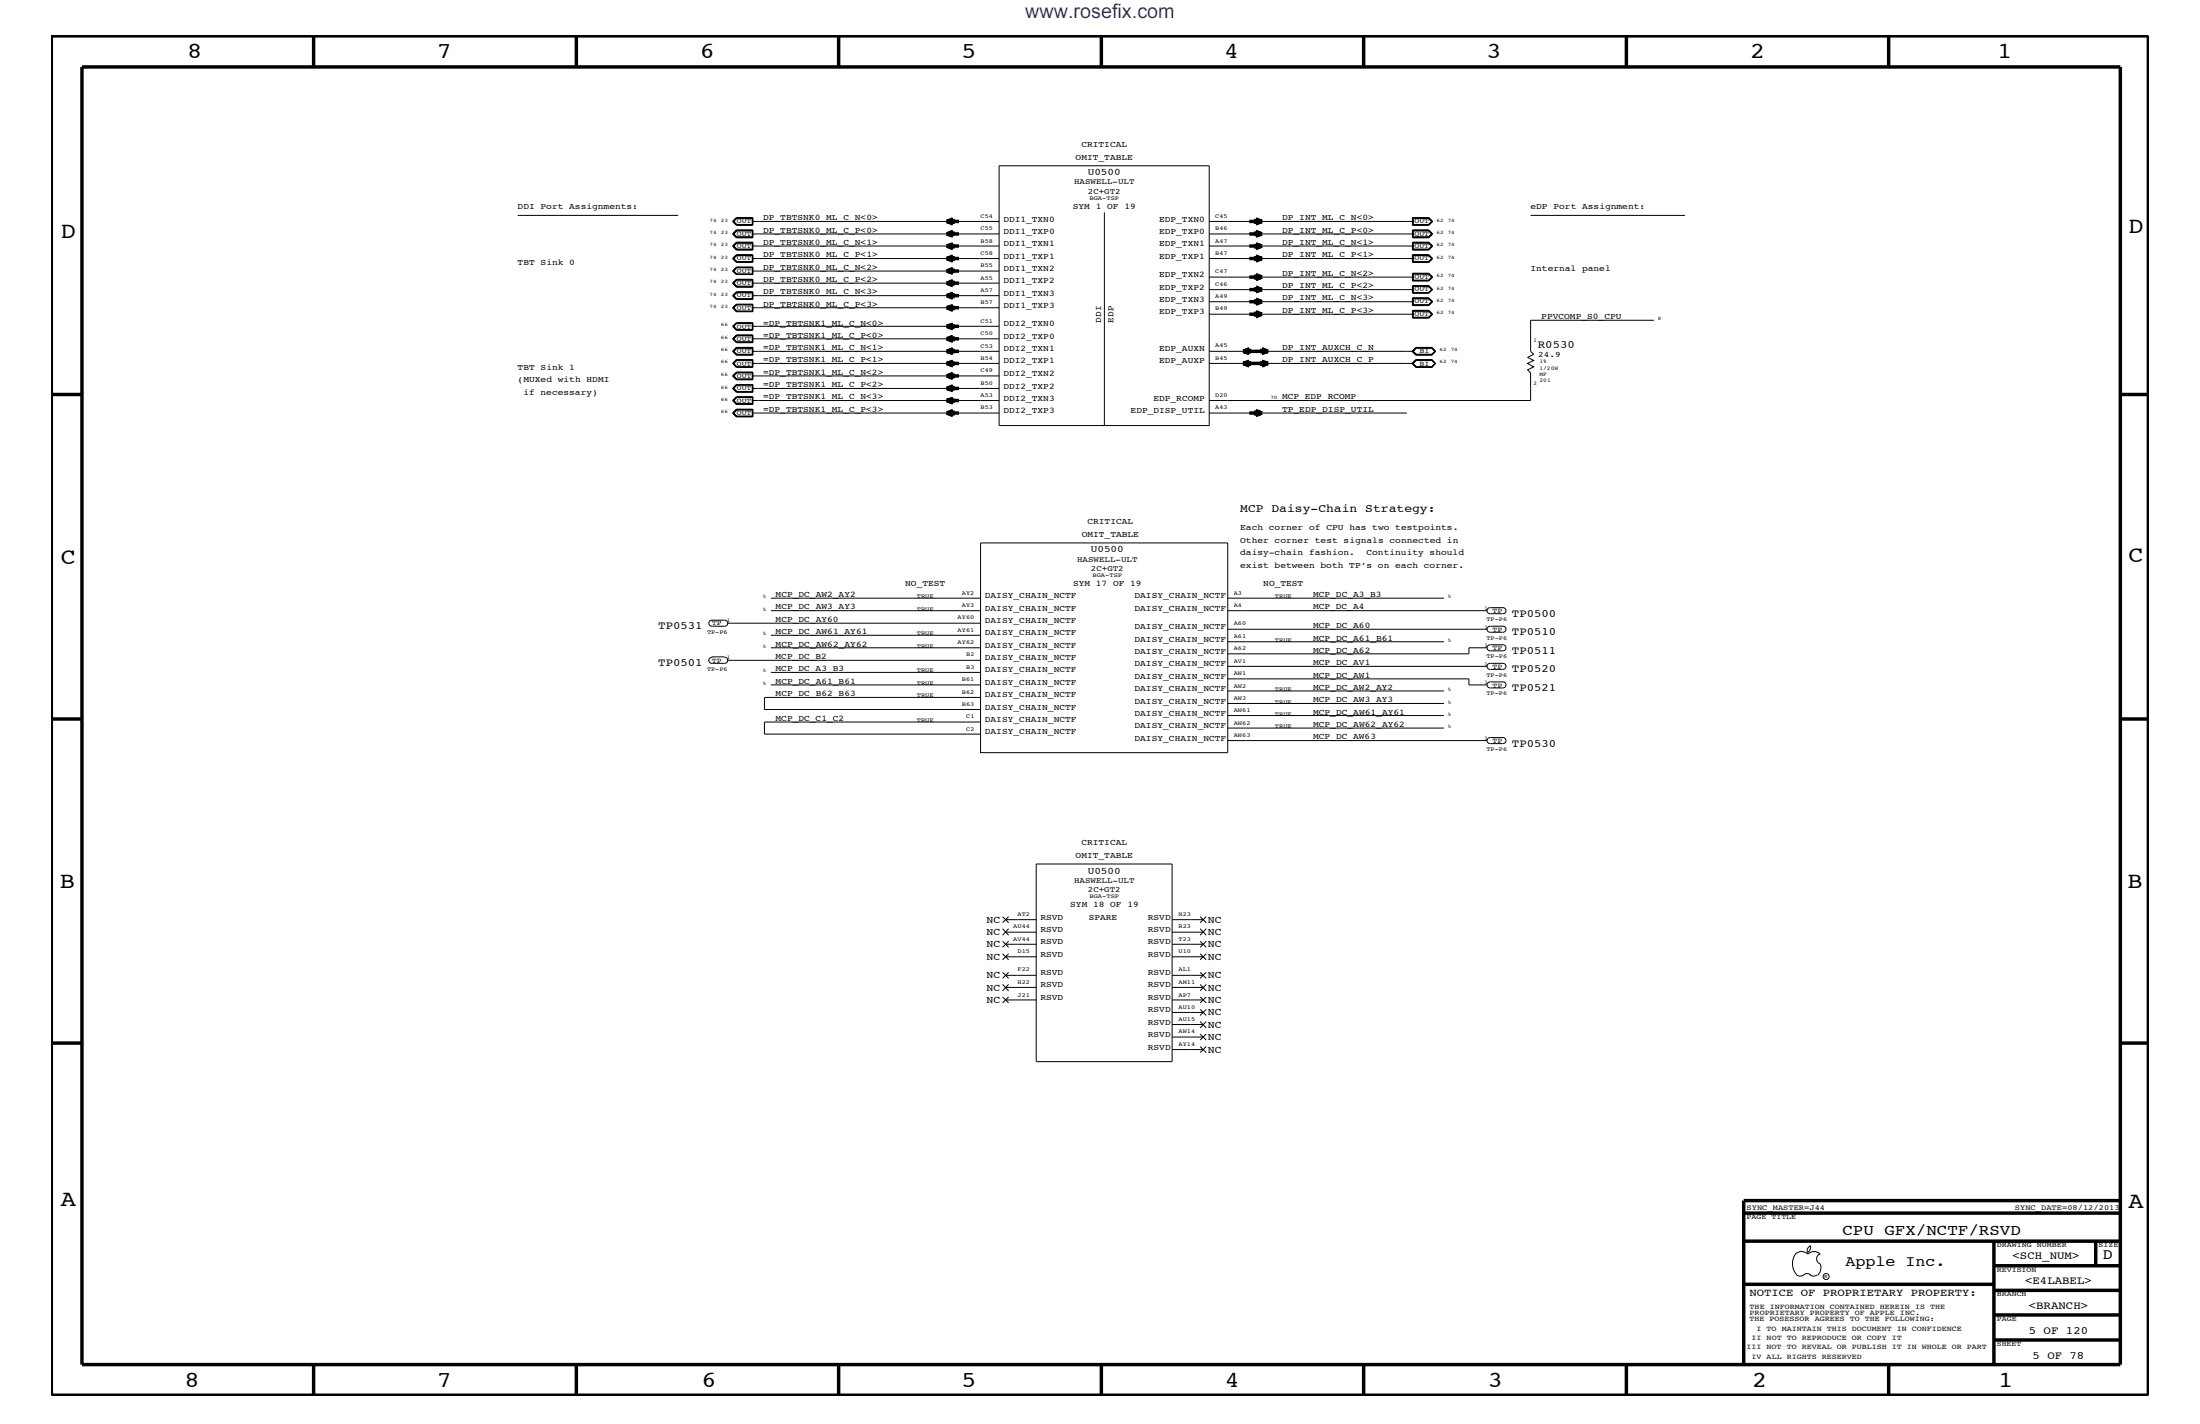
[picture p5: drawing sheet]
<svg xmlns="http://www.w3.org/2000/svg" width="432mm" height="279mm" viewBox="0 0 432 279" stroke-linecap="round" stroke-linejoin="round" font-family="sans-serif">
<g fill="none" stroke="#000" stroke-width=".2">
<path d="M196.1 32.5h41.2v51h-41.2zM101.6 42.3h31.5M143.8 48.3l.7-.8h3.3v1.5h-3.3zM143.9 48.3l.7-.6h3.1v1.3h-3.1zM144.5 45.1h3.3v1.6h-3.3l-.7-.8zM144.5 52.4h3.3v1.5h-3.3M144.5 54.8h3.3v1.5h-3.3l-.7-.7zM144.5 59.7h3.3v1.4h-3.3M144.5 42.7h3.3v1.5h-3.3l-.7-.8zM144.5 50h3.3v1.5h-3.3l-.7-.8zM144.5 57.2h3.3v1.6h-3.3l-.7-.8zM144.5 59.7l-.7 .7 .7 .7"/>
<path d="M144.5 52.4l-.7 .8 .7 .7M144.5 45.1l-.6 .8 .6 .7h3.3M144.5 59.7l-.6 .7 .6 .7M144.5 52.4l-.6 .8 .6 .7M144.6 42.8l-.7 .6 .7 .7M144.6 59.8l-.7 .6 .7 .7M144.6 57.3l-.7 .7 .7 .7M144.6 52.5l-.7 .7 .7 .6M144.6 50.1l-.7 .6 .7 .7M144.6 59.8l-.6 .6 .6 .7M144.6 52.5l-.6 .7 .6 .6M144.6 47.7l-.6 .6 .6 .6h3.1"/>
<path d="M144.6 45.2h3.1v1.3h-3.1l-.7-.6zM144.6 52.5h3.1v1.3h-3.1M144.6 59.8h3.1v1.3h-3.1M147.7 42.9h-3.1l-.6 .5 .6 .6h3.1M147.7 57.4h-3.1l-.6 .6 .6 .6h3.1M147.7 55h-3.1l-.6 .6 .6 .5h3.1M147.7 50.1h-3.1l-.6 .6 .6 .6h3.1M147.7 45.3h-3.1l-.6 .6 .6 .6M147.7 43.4h48.4M147.7 45.9h48.4M147.7 48.3h48.4M147.7 50.7h48.4"/>
<path d="M147.7 58h48.4M147.7 53.2h48.4M147.7 55.6h48.4M147.7 42.8v1.3M147.7 50.1v1.3M147.7 54.9v1.3h-3.1l-.7-.6 .7-.7M147.7 57.3v1.4M147.8 42.8h-3.3l-.6 .6 .6 .7h3.3M147.8 47.6h-3.3l-.6 .7 .6 .7M147.8 50.1h-3.3l-.6 .6 .6 .7h3.3M147.8 57.3h-3.3l-.6 .7 .6 .7h3.3M147.8 54.9h-3.3l-.6 .7 .6 .7"/>
<path d="M216.8 41.7v41.8M237.3 43.4h40.1M237.3 45.9h40.1M237.3 48.3h40.1M237.3 50.7h40.1M237.3 54.4h40.1M237.3 56.8h40.1M237.3 59.2h40.1M277.2 42.7h3.2l.8 .7-.8 .8h-3.2zM277.2 45.1h3.2l.8 .8-.8 .8h-3.2zM277.2 47.5h3.2l.8 .8-.8 .7h-3.2zM277.2 50h3.2l.8 .7-.8 .8h-3.2z"/>
<path d="M277.2 53.6h3.2l.8 .8-.8 .7h-3.2zM277.2 58.4h3.2l.8 .8-.8 .8h-3.2zM277.3 45.2h3.1l.6 .7M277.3 47.7h3.1l.6 .6M277.3 56.1h3.1l.6 .7M277.3 45.1v1.5h3.1l.7-.7-.7-.8M277.3 56.1v1.4M277.4 42.9h2.9l.7 .5-.7 .6h-2.9zM277.4 47.7v1.2h2.9l.7-.6M277.4 50.1h2.9l.7 .6-.7 .6h-2.9zM277.4 53.8h2.9l.7 .6-.7 .6h-2.9zM277.4 56.1v1.3"/>
<path d="M277.4 58.6h2.9l.7 .6-.7 .6h-2.9zM280.3 47.7l.7 .6M280.3 56.1l.7 .7M280.4 56.1h-3.2v1.4h3.2M280.4 42.8h-3.1v1.3h3.1M280.4 49l.7-.7-.7-.7h-3.1v1.4M280.4 50.1h-3.1v1.3h3.1M280.4 53.7h-3.1v1.3h3.1M280.4 58.5h-3.1v1.4h3.1M280.4 56.1l.8 .7-.8 .7M280.4 42.8l.7 .6-.7 .7M280.4 50.1l.7 .6-.7 .7"/>
<path d="M280.4 53.7l.7 .7-.7 .6M280.4 56.1l.7 .7-.7 .7M280.4 58.5l.7 .7-.7 .7M280.4 42.8l.6 .6M280.4 50.1l.6 .6M280.4 53.7l.6 .7M280.4 58.5l.6 .7M281 43.4l-.6 .7M281 45.9l-.6 .6h-3.1M281 48.3l-.6 .7h-3.1M281 50.7l-.6 .7M281 54.4l-.6 .6"/>
<path d="M281 56.8l-.6 .6h-3.1M281 59.2l-.6 .7M281 45.9l-.7 .6M281 56.8l-.7 .6M281 45.9l-.7-.6h-2.9v1.2M300.4 42.3h30.3M143.8 73.8l.7-.8h3.3v1.5h-3.3zM143.8 76.2l.7-.7h3.3v1.5h-3.3zM143.9 68.9l.7-.6h3.1v1.2h-3.1zM143.9 78.6l.7-.6h3.1v1.3h-3.1zM144.5 63.3h3.3v1.5h-3.3M144.5 68.2h3.3v1.5h-3.3l-.7-.8z"/>
<path d="M144.5 70.5h3.3v1.6h-3.3l-.7-.8zM144.5 77.8h3.3v1.5h-3.3l-.7-.7zM144.5 65.7h3.3v1.5h-3.3l-.7-.7zM144.5 63.3l-.7 .7 .7 .8M144.5 63.3l-.6 .7 .6 .8M144.5 68.2l-.6 .7 .6 .7h3.3M144.5 75.5l-.6 .7 .6 .7h3.3M144.6 63.4l-.7 .6 .7 .7M144.6 65.8l-.7 .7 .7 .7M144.6 75.5l-.7 .7 .7 .6M144.6 73.1l-.7 .7 .7 .6M144.6 70.7l-.7 .6 .7 .7"/>
<path d="M144.6 78l-.6 .6 .6 .6h3.1M144.6 63.4l-.6 .6 .6 .7M144.6 75.5l-.6 .7 .6 .6M144.6 70.7l-.6 .6 .6 .7M144.6 63.4h3.1v1.3h-3.1M144.6 70.7h3.1v1.3h-3.1M144.6 75.5h3.1v1.3h-3.1M147.7 65.9h-3.1l-.6 .6 .6 .6h3.1M147.7 68.3h-3.1l-.6 .6 .6 .6M147.7 73.2h-3.1l-.6 .6 .6 .6h3.1M147.7 78.6h48.4M147.7 68.9h48.4"/>
<path d="M147.7 71.3h48.4M147.7 66.5h48.4M147.7 60.4h48.4M147.7 64h48.4M147.7 73.8h48.4M147.7 76.2h48.4M147.7 65.8v1.4M147.7 73.1v1.3M147.8 77.9h-3.3l-.6 .7 .6 .7M147.8 65.8h-3.3l-.6 .7 .6 .7h3.3M147.8 73.1h-3.3l-.6 .7 .6 .6h3.3M147.8 70.6h-3.3l-.6 .7 .6 .8"/>
<path d="M237.3 61.7h40.1M237.3 68.9h40.1M237.3 71.3h40.1M277.1 71.3l.8-.8h3.1l.8 .8-.8 .8h-3.1zM277.2 60.9h3.2l.8 .8-.8 .7h-3.2zM277.4 61.1h2.9l.7 .6-.7 .5h-2.9zM277.9 68.2l-.7 .7 .7 .7h3.1l.7-.7M277.9 68.2h3.1l.8 .7-.8 .8h-3.1l-.8-.8zM277.9 68.2h3.1l.7 .7M278 70.7h3l.7 .6M278 68.3h3l.6 .6-.6 .6h-3l-.6-.6zM278 70.7h3l.6 .6-.6 .7h-3"/>
<path d="M278 70.7l-.7 .6 .7 .7M278 70.7l-.6 .6 .6 .7M280.4 61h-3.1v1.3h3.1M280.4 61l.7 .7-.7 .6M280.4 61l.6 .7M281 61.7l-.6 .6M281.7 71.3l-.7 .8h-3.1M281.7 68.9l-.7-.6h-3l-.7 .6 .7 .6M281.7 71.3l-.7-.7h-3.1l-.7 .7 .7 .8M281.7 68.9l-.7 .6h-3M281.7 71.3l-.7 .7h-3M324.6 62.8h-24.2v6.1l.6 .6-1.2 .6 1.2 .6-1.2 .6 1.2 .7-1.2 .6 .6 .6v5.4h-63.1"/>
<path d="M144.5 80.3h3.3v1.5h-3.3l-.7-.8zM144.6 80.4l-.7 .6 .7 .7M147.7 80.4h-3.1l-.6 .6 .6 .6h3.1M147.7 81h48.4M147.7 80.4v1.3M147.8 80.4h-3.3l-.6 .6 .6 .7h3.3M237.3 81h38.8M151.3 117.4h41.2M151.3 119.8h41.2M192.5 106.5h48.5v41.2h-48.5zM241 117.4h42.4M241 119.8h50.9"/>
<path d="M294.9 119.2a.59 .59 0 0 1 .7 .6 .59 .59 0 0 1-.7 .6M295 119.2h-2.5a.59 .59 0 0 0-.6 .6 .59 .59 0 0 0 .6 .6h2.4M139.7 121.7h2.5M139.7 128.9h2.5M139.8 121.7a.59 .59 0 0 0-.7 .6 .59 .59 0 0 0 .7 .6h2.4M139.8 129a.59 .59 0 0 0-.7 .6 .59 .59 0 0 0 .7 .5l2.4 .1M142.2 121.7a.59 .59 0 0 1 .6 .6 .59 .59 0 0 1-.6 .6M142.2 129a.59 .59 0 0 1 .6 .6 .59 .59 0 0 1-.6 .5M142.8 129.6h49.7M142.8 122.3h49.7M151.3 127.1h41.2M151.3 134.4h41.2"/>
<path d="M151.3 131.9h41.2M151.3 124.6h41.2M192.5 136.8h-42.5v2.4h42.5M241 123.5h50.9M241 125.9h42.4M241 130.7h50.9M241 133.2h47.3v1.2h3.6M241 135.6h42.4M241 138h42.4M291.9 127.1h-3.6v1.2h-47.3M292.5 130.2a.59 .59 0 0 0-.6 .5 .59 .59 0 0 0 .6 .6h2.4M292.5 130.2h2.5"/>
<path d="M294.9 122.9a.59 .59 0 0 1 .7 .6 .59 .59 0 0 1-.7 .6M294.9 126.5a.59 .59 0 0 1 .7 .6 .59 .59 0 0 1-.7 .6M294.9 130.2a.59 .59 0 0 1 .7 .5 .59 .59 0 0 1-.7 .6M294.9 133.8a.59 .59 0 0 1 .7 .6 .59 .59 0 0 1-.7 .6M295 122.9h-2.5a.59 .59 0 0 0-.6 .6 .59 .59 0 0 0 .6 .6h2.4M295 126.5h-2.5a.59 .59 0 0 0-.6 .6 .59 .59 0 0 0 .6 .6h2.4M295 133.8h-2.5a.59 .59 0 0 0-.6 .6 .59 .59 0 0 0 .6 .6h2.4M192.5 141.7h-42.5v2.3h42.5M241 140.4h42.4M241 142.9h42.4M241 145.3h50.9M294.9 144.7a.59 .59 0 0 1 .7 .6 .59 .59 0 0 1-.7 .6"/>
<path d="M295 144.7h-2.5a.59 .59 0 0 0-.6 .6 .59 .59 0 0 0 .6 .6h2.4M196.8 179.9l1.2 1.1M198 179.9l-1.2 1.1M203.4 169.5h26.7v38.8h-26.7zM235.6 179.9l1.1 1.1M236.7 179.9l-1.1 1.1M196.8 182.2l1.2 1.3M196.8 184.7l1.2 1.2M196.8 187.1l1.2 1.2M196.8 190.8l1.2 1.2M196.8 193.1l1.2 1.3M196.8 195.6l1.2 1.2"/>
<path d="M197.4 180.4h6M197.4 187.7h6M197.4 182.9h6M197.4 185.3h6M197.4 193.7h6M197.4 191.4h6M197.4 196.2h6M198 182.2l-1.2 1.3M198 184.7l-1.2 1.2M198 187.1l-1.2 1.2M198 190.8l-1.2 1.2M198 193.1l-1.2 1.3"/>
<path d="M198 195.6l-1.2 1.2M230.1 180.4h6M230.1 187.7h6M230.1 182.9h6M230.1 185.3h6M230.1 193.7h6M230.1 191.4h6M230.1 196.2h6M230.1 198.7h6M235.6 182.2l1.1 1.3M235.6 184.7l1.1 1.2M235.6 187.1l1.1 1.2"/>
<path d="M235.6 190.8l1.1 1.2M235.6 193.1l1.1 1.3M235.6 195.6l1.1 1.2M235.6 198.1l1.1 1.1M236.7 182.2l-1.1 1.3M236.7 184.7l-1.1 1.2M236.7 187.1l-1.1 1.2M236.7 190.8l-1.1 1.2M236.7 193.1l-1.1 1.3M236.7 195.6l-1.1 1.2M236.7 198.1l-1.1 1.1M230.1 203.5h6"/>
<path d="M230.1 201h6M230.1 205.9h6M235.6 200.4l1.1 1.3M235.6 202.9l1.1 1.2M235.6 205.3l1.1 1.2M236.7 200.4l-1.1 1.3M236.7 202.9l-1.1 1.2M236.7 205.3l-1.1 1.2M352.4 246.1a1.72 1.72 0 0 1 2.4 0 1.69 1.69 0 0 1 2.5 0M352.4 246a3.3 3.3 0 0 0 .3 4.1M352.6 250.2l.7 .2 .7-.2M354 250.2l.7-.3 .7 .3"/>
<path d="M355.3 250.2l.7 .2 .7-.2M355.3 244.4l.1 .3a1.18 1.18 0 0 1-.6 1M355.4 244.4a.99 .99 0 0 0-.6 1.4M357.2 246a1.04 1.04 0 0 0-.6 1 1.04 1.04 0 0 0 .6 1l.2 .7a2.11 2.11 0 0 1-.6 1.5"/>
<circle cx="358.4" cy="250.5" r=".59"/>
</g>
<g fill="none" stroke="#000" stroke-width=".68" stroke-linecap="butt">
<path d="M10.1 7h411.6v266.8h-411.6zM16.1 13.1h400.1v254.6h-400.1zM61.6 7v6.1M113.1 7v6.1M164.6 7v6.1M216.2 7v6.1M267.6 7v6.1M319.2 7v6.1M370.7 7v6.1M185.9 43.4l1.1-.5v1.1zM185.9 45.9l1.1-.5v.9zM185.9 48.3l1.1-.4v.9z"/>
<path d="M185.9 50.7l1.1-.5v1zM185.9 53.2l1.1-.5v.9zM185.9 55.6l1.1-.6v1.1zM185.9 58l1.1-.5v1zM185.9 53.2l1.1 .3M185.9 58h2.3M185.9 58l1.1 .1M185.9 58l1.1 .4M185.9 58l1.1 .3M185.9 55.6h2.3M185.9 55.6l1.1 .1M185.9 55.6l1.1 .4"/>
<path d="M185.9 55.6l1.1 .2M185.9 53.2h2.3M185.9 53.2l1.1 .1M185.9 53.2l1.1 .2M185.9 50.7h2.3M185.9 50.7l1.1 .1M185.9 50.7l1.1 .4M185.9 50.7l1.1 .3M185.9 48.3h2.3M185.9 48.3l1.1 .1M185.9 48.3l1.1 .4M185.9 48.3l1.1 .2"/>
<path d="M185.9 45.9h2.3M185.9 45.9l1.1 .1M185.9 45.9l1.1 .3M185.9 43.4h2.3M185.9 43.4l1.1 .1M185.9 43.4l1.1 .4M185.9 43.4l1.1 .3M187 57.7l-1.1 .3M187 57.8l-1.1 .2M187 55.2l-1.1 .4M187 55.5l-1.1 .1M187 55.3l-1.1 .3"/>
<path d="M187 52.8l-1.1 .4M187 53l-1.1 .2M187 52.9l-1.1 .3M187 50.4l-1.1 .3M187 50.6l-1.1 .1M187 50.5l-1.1 .2M187 47.9l-1.1 .4M187 48.2l-1.1 .1M187 48l-1.1 .3M187 45.5l-1.1 .4M187 45.7l-1.1 .2M187 45.6l-1.1 .3"/>
<path d="M187 43.1l-1.1 .3M187 43.4h-1.1M187 43.2l-1.1 .2M245.2 50.7h2.5M245.2 48.3h2.5M245.2 45.9h2.5M245.2 43.4h2.5M245.2 56.8h2.5M245.2 59.2h2.5M245.2 54.4h2.5M246.5 42.9l1.2 .5-1.2 .6zM246.5 45.4l1.2 .5-1.2 .4z"/>
<path d="M246.5 47.9l1.2 .4-1.2 .5zM246.5 50.2l1.2 .5-1.2 .5zM246.5 53.9l1.2 .5-1.2 .5zM246.5 56.3l1.2 .5-1.2 .4zM246.5 58.7l1.2 .5-1.2 .5zM246.5 56.4l1.2 .4M246.5 56.7l1.2 .1M246.5 56.6l1.2 .2M246.5 58.9l1.2 .3M246.5 59.1l1.2 .1M246.5 50.4l1.2 .3M246.5 50.6l1.2 .1"/>
<path d="M246.5 50.5l1.2 .2M246.5 54l1.2 .4M246.5 54.2l1.2 .2M246.5 54.1l1.2 .3M246.5 45.5l1.2 .4M246.5 45.7l1.2 .2M246.5 45.6l1.2 .3M246.5 43.1l1.2 .3M246.5 43.4h1.2M246.5 43.2l1.2 .2M246.5 47.9l1.2 .4M246.5 48.2l1.2 .1"/>
<path d="M246.5 48l1.2 .3M247.7 56.8l-1.2 .1M247.7 56.8l-1.2 .4M247.7 56.8l-1.2 .2M247.7 59.2l-1.2 .2M247.7 59.2l-1.2 .3M247.7 50.7l-1.2 .1M247.7 50.7l-1.2 .4M247.7 50.7l-1.2 .3M247.7 54.4l-1.2 .1M247.7 54.4l-1.2 .3M247.7 54.4l-1.2 .2"/>
<path d="M247.7 45.9l-1.2 .1M247.7 45.9l-1.2 .3M247.7 43.4l-1.2 .1M247.7 43.4l-1.2 .4M247.7 43.4l-1.2 .3M247.7 48.3l-1.2 .1M247.7 48.3l-1.2 .4M247.7 48.3l-1.2 .2M10.1 77.4h6M185.9 60.4l1.1-.4v.9zM185.9 64l1.1-.4v.9zM185.9 66.5l1.1-.5v1z"/>
<path d="M185.9 68.9l1.1-.5v1zM185.9 71.3l1.1-.4v.9zM185.9 73.8l1.1-.5v1zM185.9 76.2l1.1-.5v.9zM185.9 78.6l1.1-.4v.9zM185.9 78.6h2.3M185.9 78.6l1.1 .2M185.9 78.6l1.1 .4M185.9 73.8h2.3M185.9 73.8h1.1M185.9 73.8l1.1 .3M185.9 73.8l1.1 .2"/>
<path d="M185.9 68.9h2.3M185.9 68.9l1.1 .1M185.9 68.9l1.1 .4M185.9 68.9l1.1 .3M185.9 66.5h2.3M185.9 66.5l1.1 .1M185.9 66.5l1.1 .3M185.9 66.5l1.1 .2M185.9 64h2.3M185.9 64l1.1 .2M185.9 64l1.1 .4M185.9 64l1.1 .3"/>
<path d="M185.9 71.3h2.3M185.9 60.4h2.3M185.9 60.4l1.1 .2M185.9 60.4l1.1 .4M185.9 76.2h2.3M185.9 76.2l1.1 .1M185.9 76.2l1.1 .4M185.9 76.2l1.1 .2M185.9 71.3l1.1 .2M185.9 71.3l1.1 .4M185.9 71.3l1.1 .3M187 78.2l-1.1 .4"/>
<path d="M187 78.5l-1.1 .1M187 78.3l-1.1 .3M187 73.4l-1.1 .4M187 73.7l-1.1 .1M187 73.5l-1.1 .3M187 68.5l-1.1 .4M187 68.8l-1.1 .1M187 68.7l-1.1 .2M187 66.1l-1.1 .4M187 66.4l-1.1 .1M187 66.2l-1.1 .3M187 63.7l-1.1 .3"/>
<path d="M187 63.9l-1.1 .1M187 60l-1.1 .4M187 60.3l-1.1 .1M187 60.2l-1.1 .2M187 75.8l-1.1 .4M187 76l-1.1 .2M187 71l-1.1 .3M187 71.2l-1.1 .1M187 71.1l-1.1 .2M244 71.3l1.2 .2M244 68.9l1.2-.5v1zM244 71.3l1.2-.4v.9z"/>
<path d="M244 71.3l1.2 .3M244 71.3l1.2 .4M244 68.9l1.2 .1M244 68.9l1.2 .3M244 68.9l1.2 .4M244 68.9h4.9M244 71.3h4.9M245.2 71.2l-1.2 .1M245.2 71.1l-1.2 .2M245.2 71l-1.2 .3M245.2 68.8l-1.2 .1M245.2 68.7l-1.2 .2"/>
<path d="M245.2 68.5l-1.2 .4M245.2 61.7h2.5M246.5 61.1l1.2 .6-1.2 .5zM246.5 61.3l1.2 .4M246.5 61.5l1.2 .2M246.5 61.4l1.2 .3M247.7 68.4l1.2 .5-1.2 .5zM247.7 70.9l1.2 .4-1.2 .5zM247.7 61.7h-1.2M247.7 61.7l-1.2 .3M247.7 61.7l-1.2 .2M247.7 71.2l1.2 .1"/>
<path d="M247.7 71l1.2 .3M247.7 71.1l1.2 .2M247.7 68.8l1.2 .1M247.7 68.5l1.2 .4M247.7 68.7l1.2 .2M248.9 71.3l-1.2 .2M248.9 71.3l-1.2 .3M248.9 71.3l-1.2 .4M248.9 68.9l-1.2 .1M248.9 68.9l-1.2 .3M248.9 68.9l-1.2 .4M416.2 77.4h5.5"/>
<path d="M185.9 81h2.3M185.9 81l1.1-.5v1.1zM185.9 81l1.1 .1M185.9 81l1.1 .4M185.9 81l1.1 .3M187 80.7l-1.1 .3M187 80.9l-1.1 .1M187 80.8l-1.1 .2M245.2 81h2.5M246.5 80.5l1.2 .5-1.2 .6zM246.5 80.7l1.2 .3M246.5 80.9l1.2 .1"/>
<path d="M246.5 80.8l1.2 .2M247.7 81l-1.2 .1M247.7 81l-1.2 .4M247.7 81l-1.2 .3M10.1 141.1h6M416.2 141.1h5.5M10.1 204.7h6M416.2 204.7h5.5M342.2 238h74M416.2 235.6h-74v32.1M342.2 252h49.2M342.2 243.5h74"/>
<path d="M391.4 248.4h24.8M391.4 243.5v24.2M391.4 258h24.8M391.4 253.2h24.8M411.3 243.5v4.9M61.6 267.7v6.1M113.1 267.7v6.1M164.6 267.7v6.1M216.2 268v5.8M267.6 267.7v6.1M319.2 267.7v6.1M370.7 267.7v6.1"/>
<path d="M391.4 262.9h24.8"/>
</g>
<g font-size="4.5">
<text x="36.7" y="11.5">8</text>
<text x="85.8" y="11.5">7</text>
<text x="137.3" y="11.5">6</text>
<text x="188.7" y="11.5">5</text>
<text x="240.3" y="11.5">4</text>
<text x="291.8" y="11.5">3</text>
<text x="343.5" y="11.5">2</text>
<text x="392" y="11.5">1</text>
<text x="11.9" y="46.8">D</text>
<text x="417.7" y="45.7">D</text>
<text x="11.9" y="110.6">C</text>
<text x="417.7" y="110.4">C</text>
<text x="11.8" y="174.3">B</text>
<text x="417.6" y="174.2">B</text>
<text x="11.9" y="236.7">A</text>
<text x="417.7" y="237.1">A</text>
<text x="36.2" y="272.1">8</text>
<text x="85.8" y="272.1">7</text>
<text x="137.7" y="272.1">6</text>
<text x="188.7" y="272.1">5</text>
<text x="240.4" y="272.1">4</text>
<text x="292" y="272.1">3</text>
<text x="343.9" y="272.1">2</text>
<text x="392.2" y="272.1">1</text>
</g>
<text font-size="3.9" fill="#00f" x="201.2" y="3.5">www.rosefix.com</text>
<g font-size="3">
<text x="361.6" y="242.3">CPU GFX/NCTF/RSVD</text>
<text x="362.2" y="248.4">Apple Inc.</text>
<text x="412.7" y="247.1">D</text>
</g>
<text font-size="2.3" x="243.4" y="100.4">MCP Daisy-Chain Strategy:</text>
<g font-size="2.2">
<text x="301.8" y="68.2">R0530</text>
<text x="129.2" y="123.5">TP0531</text>
<text x="296.8" y="121">TP0500</text>
<text x="296.8" y="124.7">TP0510</text>
<text x="129.2" y="130.8">TP0501</text>
<text x="296.8" y="128.3">TP0511</text>
<text x="296.8" y="131.9">TP0520</text>
<text x="296.8" y="135.6">TP0521</text>
<text x="296.8" y="146.5">TP0530</text>
<text x="395" y="247.1">&lt;SCH_NUM&gt;</text>
<text x="397.5" y="252">&lt;E4LABEL&gt;</text>
<text x="398.2" y="256.8">&lt;BRANCH&gt;</text>
<text x="398.2" y="261.6">5 OF 120</text>
<text x="398.9" y="266.6">5 OF 78</text>
</g>
<text font-size="2.1" x="343.4" y="254.4">NOTICE OF PROPRIETARY PROPERTY:</text>
<g font-size="2">
<text x="193.6" y="181">NC</text>
<text x="193.6" y="183.5">NC</text>
<text x="193.6" y="185.9">NC</text>
<text x="237.1" y="181">NC</text>
<text x="237.1" y="183.5">NC</text>
<text x="237.1" y="185.9">NC</text>
<text x="193.6" y="188.3">NC</text>
<text x="193.6" y="192">NC</text>
<text x="237.1" y="188.3">NC</text>
<text x="237.1" y="192">NC</text>
<text x="193.6" y="194.4">NC</text>
<text x="193.6" y="196.8">NC</text>
<text x="237.1" y="194.4">NC</text>
<text x="237.1" y="196.8">NC</text>
<text x="237.1" y="199.2">NC</text>
<text x="237.1" y="201.7">NC</text>
<text x="237.1" y="204.1">NC</text>
<text x="237.1" y="206.5">NC</text>
</g>
<g font-size="1.9">
<text x="213.5" y="34.4">U0500</text>
<text x="214.1" y="108.3">U0500</text>
<text x="213.5" y="171.4">U0500</text>
</g>
<g font-size="1.7">
<text x="212.3" y="28.9">CRITICAL</text>
<text x="211.1" y="31.4">OMIT_TABLE</text>
<text x="101.6" y="41">DDI Port Assignments:</text>
<text x="210.6" y="41">SYM 1 OF 19</text>
<text x="300.4" y="41">eDP Port Assignment:</text>
<text x="149.8" y="43.2">DP_TBTSNK0_ML_C_N&lt;0&gt;</text>
<text x="149.8" y="45.7">DP_TBTSNK0_ML_C_P&lt;0&gt;</text>
<text x="196.9" y="45.9">DDI1_TXP0</text>
<text x="196.9" y="43.5">DDI1_TXN0</text>
<text x="227.5" y="43.5">EDP_TXN0</text>
<text x="227.5" y="45.9">EDP_TXP0</text>
<text x="251.6" y="43.2">DP_INT_ML_C_N&lt;0&gt;</text>
<text x="251.6" y="45.7">DP_INT_ML_C_P&lt;0&gt;</text>
<text x="101.6" y="51.9">TBT Sink 0</text>
<text x="149.8" y="50.5">DP_TBTSNK0_ML_C_P&lt;1&gt;</text>
<text x="149.8" y="48">DP_TBTSNK0_ML_C_N&lt;1&gt;</text>
<text x="149.8" y="52.9">DP_TBTSNK0_ML_C_N&lt;2&gt;</text>
<text x="196.9" y="53.2">DDI1_TXN2</text>
<text x="196.9" y="50.7">DDI1_TXP1</text>
<text x="196.9" y="48.3">DDI1_TXN1</text>
<text x="227.5" y="50.7">EDP_TXP1</text>
<text x="227.5" y="48.3">EDP_TXN1</text>
<text x="251.6" y="50.5">DP_INT_ML_C_P&lt;1&gt;</text>
<text x="251.6" y="48">DP_INT_ML_C_N&lt;1&gt;</text>
<text x="300.4" y="53.2">Internal panel</text>
<text x="149.8" y="55.3">DP_TBTSNK0_ML_C_P&lt;2&gt;</text>
<text x="149.8" y="57.8">DP_TBTSNK0_ML_C_N&lt;3&gt;</text>
<text x="196.9" y="55.6">DDI1_TXP2</text>
<text x="196.9" y="58">DDI1_TXN3</text>
<text x="227.5" y="59.2">EDP_TXN3</text>
<text x="227.5" y="56.8">EDP_TXP2</text>
<text x="227.5" y="54.4">EDP_TXN2</text>
<text x="251.6" y="54.1">DP_INT_ML_C_N&lt;2&gt;</text>
<text x="251.6" y="56.6">DP_INT_ML_C_P&lt;2&gt;</text>
<text x="251.6" y="59">DP_INT_ML_C_N&lt;3&gt;</text>
<text x="149.8" y="60.2">DP_TBTSNK0_ML_C_P&lt;3&gt;</text>
<text x="149.8" y="63.9">=DP_TBTSNK1_ML_C_N&lt;0&gt;</text>
<text x="196.9" y="64">DDI2_TXN0</text>
<text x="196.9" y="60.4">DDI1_TXP3</text>
<text x="216.2" y="63.3" transform="rotate(-90 216.2 63.3)">DDI</text>
<text x="218.5" y="63.3" transform="rotate(-90 218.5 63.3)">EDP</text>
<text x="227.5" y="61.7">EDP_TXP3</text>
<text x="251.6" y="61.4">DP_INT_ML_C_P&lt;3&gt;</text>
<text x="302.5" y="62.6">PPVCOMP_S0_CPU</text>
<text x="149.8" y="71.1">=DP_TBTSNK1_ML_C_P&lt;1&gt;</text>
<text x="149.8" y="66.2">=DP_TBTSNK1_ML_C_P&lt;0&gt;</text>
<text x="149.8" y="68.7">=DP_TBTSNK1_ML_C_N&lt;1&gt;</text>
<text x="196.9" y="71.3">DDI2_TXP1</text>
<text x="196.9" y="68.9">DDI2_TXN1</text>
<text x="196.9" y="66.5">DDI2_TXP0</text>
<text x="227.5" y="68.9">EDP_AUXN</text>
<text x="227.5" y="71.3">EDP_AUXP</text>
<text x="251.6" y="68.7">DP_INT_AUXCH_C_N</text>
<text x="251.6" y="71.1">DP_INT_AUXCH_C_P</text>
<text x="101.6" y="75">(MUXed with HDMI</text>
<text x="101.6" y="72.6">TBT Sink 1</text>
<text x="102.7" y="77.4">if necessary)</text>
<text x="149.8" y="73.5">=DP_TBTSNK1_ML_C_N&lt;2&gt;</text>
<text x="149.8" y="76">=DP_TBTSNK1_ML_C_P&lt;2&gt;</text>
<text x="196.9" y="76.2">DDI2_TXP2</text>
<text x="196.9" y="73.8">DDI2_TXN2</text>
<text x="149.8" y="78.3">=DP_TBTSNK1_ML_C_N&lt;3&gt;</text>
<text x="149.8" y="80.8">=DP_TBTSNK1_ML_C_P&lt;3&gt;</text>
<text x="196.9" y="81.1">DDI2_TXP3</text>
<text x="196.9" y="78.6">DDI2_TXN3</text>
<text x="221.9" y="81.1">EDP_DISP_UTIL</text>
<text x="226.4" y="78.6">EDP_RCOMP</text>
<text x="251.6" y="78.3">MCP_EDP_RCOMP</text>
<text x="251.6" y="80.8">TP_EDP_DISP_UTIL</text>
<text x="212.3" y="105.3">OMIT_TABLE</text>
<text x="213.4" y="102.9">CRITICAL</text>
<text x="243.4" y="104.1">Each corner of CPU has two testpoints.</text>
<text x="243.4" y="106.5">Other corner test signals connected in</text>
<text x="243.4" y="111.4">exist between both TP’s on each corner.</text>
<text x="243.4" y="108.9">daisy-chain fashion.</text>
<text x="268.2" y="108.9">Continuity should</text>
<text x="152.2" y="119.6">MCP_DC_AW3_AY3</text>
<text x="152.2" y="117.2">MCP_DC_AW2_AY2</text>
<text x="177.7" y="115">NO_TEST</text>
<text x="193.3" y="119.8">DAISY_CHAIN_NCTF</text>
<text x="193.3" y="117.4">DAISY_CHAIN_NCTF</text>
<text x="210.6" y="115">SYM 17 OF 19</text>
<text x="222.7" y="117.4">DAISY_CHAIN_NCTF</text>
<text x="222.7" y="119.8">DAISY_CHAIN_NCTF</text>
<text x="247.9" y="115">NO_TEST</text>
<text x="257.7" y="117.2">MCP_DC_A3_B3</text>
<text x="257.7" y="119.6">MCP_DC_A4</text>
<text x="152.2" y="124.4">MCP_DC_AW61_AY61</text>
<text x="152.2" y="122">MCP_DC_AY60</text>
<text x="193.3" y="124.7">DAISY_CHAIN_NCTF</text>
<text x="193.3" y="122.3">DAISY_CHAIN_NCTF</text>
<text x="222.7" y="123.5">DAISY_CHAIN_NCTF</text>
<text x="222.7" y="125.9">DAISY_CHAIN_NCTF</text>
<text x="257.7" y="125.7">MCP_DC_A61_B61</text>
<text x="257.7" y="123.2">MCP_DC_A60</text>
<text x="152.2" y="131.7">MCP_DC_A3_B3</text>
<text x="152.2" y="126.9">MCP_DC_AW62_AY62</text>
<text x="152.2" y="129.3">MCP_DC_B2</text>
<text x="193.3" y="129.6">DAISY_CHAIN_NCTF</text>
<text x="193.3" y="127.1">DAISY_CHAIN_NCTF</text>
<text x="193.3" y="131.9">DAISY_CHAIN_NCTF</text>
<text x="222.7" y="128.3">DAISY_CHAIN_NCTF</text>
<text x="222.7" y="130.8">DAISY_CHAIN_NCTF</text>
<text x="257.7" y="128">MCP_DC_A62</text>
<text x="257.7" y="130.5">MCP_DC_AV1</text>
<text x="152.2" y="136.6">MCP_DC_B62_B63</text>
<text x="152.2" y="134.1">MCP_DC_A61_B61</text>
<text x="193.3" y="134.4">DAISY_CHAIN_NCTF</text>
<text x="193.3" y="136.8">DAISY_CHAIN_NCTF</text>
<text x="222.7" y="133.2">DAISY_CHAIN_NCTF</text>
<text x="222.7" y="135.6">DAISY_CHAIN_NCTF</text>
<text x="257.7" y="137.8">MCP_DC_AW3_AY3</text>
<text x="257.7" y="135.3">MCP_DC_AW2_AY2</text>
<text x="257.7" y="133">MCP_DC_AW1</text>
<text x="152.2" y="141.4">MCP_DC_C1_C2</text>
<text x="193.3" y="139.2">DAISY_CHAIN_NCTF</text>
<text x="193.3" y="141.7">DAISY_CHAIN_NCTF</text>
<text x="222.7" y="140.4">DAISY_CHAIN_NCTF</text>
<text x="222.7" y="138">DAISY_CHAIN_NCTF</text>
<text x="222.7" y="142.9">DAISY_CHAIN_NCTF</text>
<text x="257.7" y="142.6">MCP_DC_AW62_AY62</text>
<text x="257.7" y="140.2">MCP_DC_AW61_AY61</text>
<text x="193.3" y="144">DAISY_CHAIN_NCTF</text>
<text x="222.7" y="145.3">DAISY_CHAIN_NCTF</text>
<text x="257.7" y="145.1">MCP_DC_AW63</text>
<text x="212.3" y="165.9">CRITICAL</text>
<text x="211.1" y="168.3">OMIT_TABLE</text>
<text x="210.1" y="178">SYM 18 OF 19</text>
<text x="204.2" y="180.5">RSVD</text>
<text x="204.2" y="182.9">RSVD</text>
<text x="204.2" y="185.3">RSVD</text>
<text x="213.7" y="180.5">SPARE</text>
<text x="225.3" y="185.3">RSVD</text>
<text x="225.3" y="182.9">RSVD</text>
<text x="225.3" y="180.5">RSVD</text>
<text x="204.2" y="187.7">RSVD</text>
<text x="204.2" y="191.4">RSVD</text>
<text x="225.3" y="191.4">RSVD</text>
<text x="225.3" y="187.7">RSVD</text>
<text x="204.2" y="193.7">RSVD</text>
<text x="204.2" y="196.2">RSVD</text>
<text x="225.3" y="193.7">RSVD</text>
<text x="225.3" y="196.2">RSVD</text>
<text x="225.3" y="198.7">RSVD</text>
<text x="225.3" y="201">RSVD</text>
<text x="225.3" y="203.5">RSVD</text>
<text x="225.3" y="205.9">RSVD</text>
</g>
<g font-size="1.6">
<text x="210.8" y="36.2">HASWELL-ULT</text>
<text x="213.5" y="38">2C+GT2</text>
<text x="301.9" y="70">24.9</text>
<text x="211.4" y="110.2">HASWELL-ULT</text>
<text x="214.1" y="112">2C+GT2</text>
<text x="210.8" y="173.2">HASWELL-ULT</text>
<text x="213.5" y="175">2C+GT2</text>
</g>
<g font-size="1.5">
<text x="342.8" y="237.4">SYNC_MASTER=J44</text>
<text x="395.5" y="237.4">SYNC_DATE=08/12/2013</text>
</g>
<g font-size="1.4">
<text x="144.6" y="43.8">OUT</text>
<text x="144.6" y="46.3">OUT</text>
<text x="277.6" y="43.8">OUT</text>
<text x="277.6" y="46.3">OUT</text>
<text x="144.6" y="53.5">OUT</text>
<text x="144.6" y="51.1">OUT</text>
<text x="144.6" y="48.7">OUT</text>
<text x="277.6" y="48.7">OUT</text>
<text x="277.6" y="51.1">OUT</text>
<text x="144.6" y="58.4">OUT</text>
<text x="144.6" y="56">OUT</text>
<text x="277.6" y="54.7">OUT</text>
<text x="277.6" y="57.2">OUT</text>
<text x="277.6" y="59.5">OUT</text>
<text x="144.6" y="60.8">OUT</text>
<text x="144.6" y="64.5">OUT</text>
<text x="277.6" y="62">OUT</text>
<text x="144.6" y="66.8">OUT</text>
<text x="144.6" y="69.3">OUT</text>
<text x="144.6" y="71.7">OUT</text>
<text x="278.6" y="69.3">BI</text>
<text x="278.6" y="71.7">BI</text>
<text x="144.6" y="76.6">OUT</text>
<text x="144.6" y="74.1">OUT</text>
<text x="144.6" y="81.4">OUT</text>
<text x="144.6" y="79">OUT</text>
<text x="139.7" y="122.7">TP</text>
<text x="292.9" y="120.3">TP</text>
<text x="292.9" y="124">TP</text>
<text x="139.7" y="130">TP</text>
<text x="292.9" y="127.6">TP</text>
<text x="292.9" y="131.3">TP</text>
<text x="292.9" y="134.9">TP</text>
<text x="292.9" y="145.7">TP</text>
<text x="342.8" y="239.2">PAGE TITLE</text>
<text x="391.9" y="244.7">DRAWING NUMBER</text>
<text x="411.9" y="244.7">SIZE</text>
<text x="391.9" y="249.5">REVISION</text>
<text x="343.4" y="256.8">THE INFORMATION CONTAINED HEREIN IS THE</text>
<text x="391.9" y="254.4">BRANCH</text>
<text x="343.4" y="258">PROPRIETARY PROPERTY OF APPLE INC.</text>
<text x="343.4" y="259.3">THE POSESSOR AGREES TO THE FOLLOWING:</text>
<text x="343.8" y="262.9">II NOT TO REPRODUCE OR COPY IT</text>
<text x="344.8" y="261.1">I TO MAINTAIN THIS DOCUMENT IN CONFIDENCE</text>
<text x="391.9" y="259.3">PAGE</text>
<text x="342.8" y="264.7">III NOT TO REVEAL OR PUBLISH IT IN WHOLE OR PART</text>
<text x="343.8" y="266.6">IV ALL RIGHTS RESERVED</text>
<text x="391.9" y="264.1">SHEET</text>
</g>
<g font-size="1.2">
<text x="213.8" y="39.2">BGA-TSP</text>
<text x="192.4" y="42.7">C54</text>
<text x="192.4" y="47.6">B58</text>
<text x="192.4" y="45.2">C55</text>
<text x="238.5" y="42.7">C45</text>
<text x="238.5" y="47.6">A47</text>
<text x="238.5" y="45.2">B46</text>
<text x="192.4" y="52.4">B55</text>
<text x="192.4" y="50">C58</text>
<text x="238.5" y="53.6">C47</text>
<text x="238.5" y="50">B47</text>
<text x="192.4" y="57.3">A57</text>
<text x="192.4" y="54.9">A55</text>
<text x="192.4" y="59.7">B57</text>
<text x="238.5" y="58.5">A49</text>
<text x="238.5" y="56.1">C46</text>
<text x="192.4" y="63.4">C51</text>
<text x="192.4" y="65.7">C50</text>
<text x="238.5" y="60.9">B49</text>
<text x="192.4" y="68.2">C53</text>
<text x="192.4" y="70.6">B54</text>
<text x="238.5" y="68.2">A45</text>
<text x="238.5" y="70.6">B45</text>
<text x="192.4" y="73">C49</text>
<text x="192.4" y="77.9">A53</text>
<text x="192.4" y="75.5">B50</text>
<text x="238.5" y="77.9">D20</text>
<text x="192.4" y="80.3">B53</text>
<text x="238.5" y="80.3">A43</text>
<text x="214.4" y="113.1">BGA-TSP</text>
<text x="180" y="119.8">TRUE</text>
<text x="180" y="117.4">TRUE</text>
<text x="188.8" y="116.7">AY2</text>
<text x="188.8" y="119.1">AY3</text>
<text x="242.1" y="116.7">A3</text>
<text x="242.1" y="119.1">A4</text>
<text x="250.2" y="117.4">TRUE</text>
<text x="138.8" y="124.3">TP-P6</text>
<text x="180" y="124.7">TRUE</text>
<text x="188" y="121.5">AY60</text>
<text x="188" y="124">AY61</text>
<text x="242.1" y="122.7">A60</text>
<text x="242.1" y="125.2">A61</text>
<text x="250.2" y="125.9">TRUE</text>
<text x="291.8" y="121.9">TP-P6</text>
<text x="291.8" y="125.5">TP-P6</text>
<text x="138.8" y="131.6">TP-P6</text>
<text x="180" y="131.9">TRUE</text>
<text x="180" y="127.1">TRUE</text>
<text x="188" y="126.4">AY62</text>
<text x="189.7" y="128.8">B2</text>
<text x="189.7" y="131.3">B3</text>
<text x="242.1" y="127.6">A62</text>
<text x="242.1" y="130">AV1</text>
<text x="291.8" y="129.1">TP-P6</text>
<text x="180" y="136.8">TRUE</text>
<text x="180" y="134.4">TRUE</text>
<text x="188.8" y="133.6">B61</text>
<text x="188.8" y="136.1">B62</text>
<text x="242.1" y="132.4">AW1</text>
<text x="242.1" y="134.9">AW2</text>
<text x="242.1" y="137.3">AW3</text>
<text x="250.2" y="135.6">TRUE</text>
<text x="291.8" y="132.8">TP-P6</text>
<text x="291.8" y="136.4">TP-P6</text>
<text x="180" y="141.7">TRUE</text>
<text x="188.8" y="138.5">B63</text>
<text x="189.7" y="140.9">C1</text>
<text x="189.7" y="143.4">C2</text>
<text x="242.1" y="139.7">AW61</text>
<text x="242.1" y="142.2">AW62</text>
<text x="250.2" y="138">TRUE</text>
<text x="250.2" y="140.4">TRUE</text>
<text x="250.2" y="142.9">TRUE</text>
<text x="242.1" y="144.6">AW63</text>
<text x="291.8" y="147.3">TP-P6</text>
<text x="199.7" y="179.7">AT2</text>
<text x="213.8" y="176.2">BGA-TSP</text>
<text x="231.3" y="179.7">N23</text>
<text x="198.9" y="182.1">AU44</text>
<text x="198.9" y="184.6">AV44</text>
<text x="231.3" y="182.1">R23</text>
<text x="231.3" y="184.6">T23</text>
<text x="199.7" y="187">D15</text>
<text x="199.7" y="190.6">F22</text>
<text x="231.3" y="190.6">AL1</text>
<text x="231.3" y="187">U10</text>
<text x="199.7" y="193.1">H22</text>
<text x="199.7" y="195.5">J21</text>
<text x="231.3" y="193.1">AM11</text>
<text x="231.3" y="195.5">AP7</text>
<text x="231.3" y="197.9">AU10</text>
<text x="231.3" y="200.3">AU15</text>
<text x="231.3" y="202.7">AW14</text>
<text x="231.3" y="205.2">AY14</text>
</g>
<g font-size="1.1">
<text x="301" y="67.1">1</text>
<text x="302.2" y="71.3">1%</text>
<text x="301" y="75.6">2</text>
<text x="302.2" y="73.8">MF</text>
<text x="302.2" y="75">201</text>
<text x="302.2" y="72.6">1/20W</text>
<text x="291.3" y="119.7">1</text>
<text x="142.7" y="122.1">1</text>
<text x="291.3" y="123.4">1</text>
<text x="142.7" y="129.4">1</text>
<text x="291.3" y="127">1</text>
<text x="291.3" y="130.7">1</text>
<text x="291.3" y="134.2">1</text>
<text x="291.3" y="145.1">1</text>
</g>
<g font-size="1">
<text x="139.3" y="43.5">74</text>
<text x="139.3" y="45.9">74</text>
<text x="141.5" y="43.5">23</text>
<text x="141.5" y="45.9">23</text>
<text x="281.9" y="43.5">62</text>
<text x="281.9" y="45.9">62</text>
<text x="284.1" y="43.5">74</text>
<text x="284.1" y="45.9">74</text>
<text x="139.3" y="53.2">74</text>
<text x="139.3" y="50.7">74</text>
<text x="139.3" y="48.3">74</text>
<text x="141.5" y="53.2">23</text>
<text x="141.5" y="50.7">23</text>
<text x="141.5" y="48.3">23</text>
<text x="281.9" y="48.3">62</text>
<text x="281.9" y="50.7">62</text>
<text x="284.1" y="48.3">74</text>
<text x="284.1" y="50.7">74</text>
<text x="139.3" y="58">74</text>
<text x="139.3" y="55.6">74</text>
<text x="141.5" y="58">23</text>
<text x="141.5" y="55.6">23</text>
<text x="281.9" y="54.4">62</text>
<text x="281.9" y="56.8">62</text>
<text x="281.9" y="59.2">62</text>
<text x="284.1" y="54.4">74</text>
<text x="284.1" y="56.8">74</text>
<text x="284.1" y="59.2">74</text>
<text x="139.3" y="60.4">74</text>
<text x="141.5" y="60.4">23</text>
<text x="141.5" y="64">66</text>
<text x="281.9" y="61.7">62</text>
<text x="284.1" y="61.7">74</text>
<text x="325.4" y="62.9">8</text>
<text x="141.5" y="66.5">66</text>
<text x="141.5" y="68.9">66</text>
<text x="141.5" y="71.3">66</text>
<text x="282.5" y="68.9">62</text>
<text x="282.5" y="71.3">62</text>
<text x="284.7" y="68.9">74</text>
<text x="284.7" y="71.3">74</text>
<text x="141.5" y="76.2">66</text>
<text x="141.5" y="73.8">66</text>
<text x="141.5" y="81.1">66</text>
<text x="141.5" y="78.6">66</text>
<text x="249.3" y="78.3">70</text>
<text x="149.7" y="119.8">5</text>
<text x="149.7" y="117.4">5</text>
<text x="284.1" y="117.4">5</text>
<text x="149.7" y="124.7">5</text>
<text x="284.1" y="125.9">5</text>
<text x="149.7" y="131.9">5</text>
<text x="149.7" y="127.1">5</text>
<text x="149.7" y="134.4">5</text>
<text x="284.1" y="135.6">5</text>
<text x="284.1" y="138">5</text>
<text x="284.1" y="142.9">5</text>
<text x="284.1" y="140.4">5</text>
<text x="358.1" y="250.7">R</text>
</g>
</svg>
